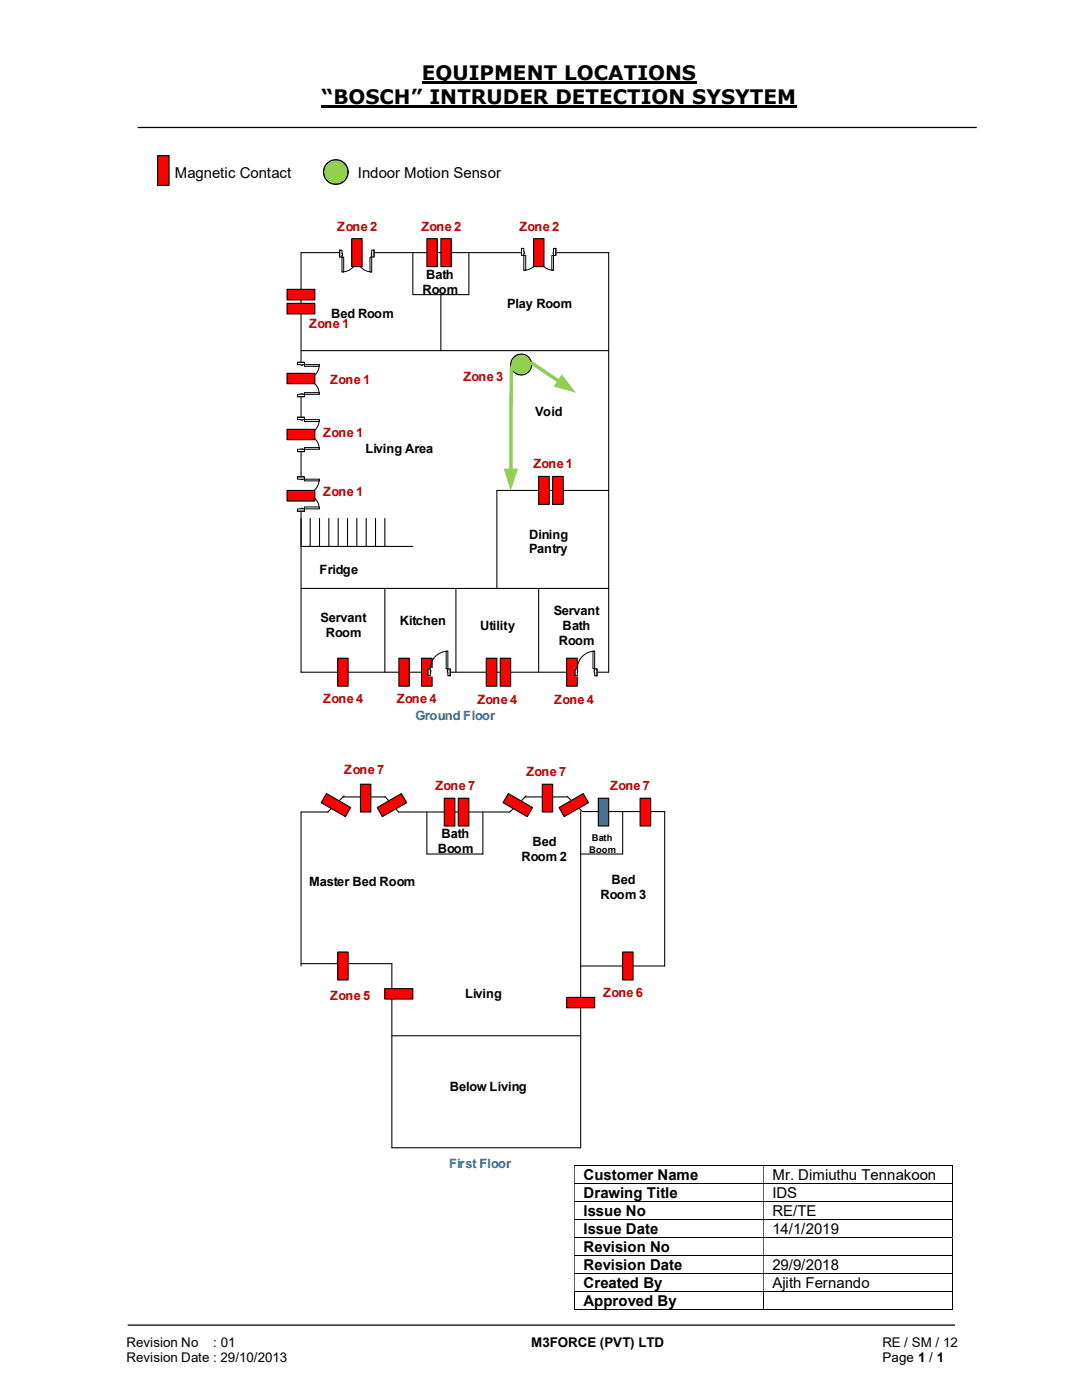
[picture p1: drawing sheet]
<svg xmlns="http://www.w3.org/2000/svg" width="216mm" height="279mm" viewBox="0 0 216 279" stroke-linecap="round" stroke-linejoin="round" font-family="sans-serif">
<path d="M84.2 16.5h54.8M64.2 21.3h94.8" fill="none" stroke="#000" stroke-width=".42"/>
<path d="M27.5 25.4h167.4M25.5 264.5h165" fill="none" stroke="#000" stroke-width=".25"/>
<path d="M31.5 31.1h2.2v5.9h-2.2z" fill-rule="evenodd" fill="#f00"/>
<path d="M31.5 31.1h2.2v5.9h-2.2z" fill="none" stroke="#000" stroke-width=".24"/>
<circle cx="67" cy="34.3" r="2.46" fill="#92d050"/>
<circle cx="67" cy="34.3" r="2.46" fill="none" stroke="#000" stroke-width=".25"/>
<g fill="none" stroke="#000" stroke-width=".2">
<path d="M114.6 232.6h75.3M114.6 236.2h75.3M114.6 239.7h75.3M190 232.7v3.4M190 236.2v3.4M190 239.8v3.5M114.6 243.4h75.3M114.6 247h75.3M114.6 250.6h75.3M114.6 254.2h75.3M114.6 257.8h75.3M114.7 257.9v3.6"/>
<path d="M152.3 257.9v3.6M190 243.5v3.4M190 247.1v3.4M190 250.7v3.4M190 254.3v3.4M190 257.9v3.6M114.6 261.4h37.7M152.4 261.4h37.5"/>
</g>
<g fill="#000">
<path d="M189.9 232.5h.2v.2h-.2zM114.6 232.7h.1v3.4h-.1zM152.3 232.7h.1v3.4h-.1z" fill-rule="evenodd"/>
<path d="M189.9 236.1h.2v.1h-.2zM114.6 236.2h.1v3.4h-.1zM152.3 236.2h.1v3.4h-.1z" fill-rule="evenodd"/>
<path d="M189.9 239.6h.2v.2h-.2zM114.6 239.8h.1v3.5h-.1zM152.3 239.8h.1v3.5h-.1z" fill-rule="evenodd"/>
<path d="M189.9 243.3h.2v.2h-.2zM114.6 243.5h.1v3.4h-.1zM152.3 243.5h.1v3.4h-.1z" fill-rule="evenodd"/>
<path d="M189.9 246.9h.2v.2h-.2zM114.6 247.1h.1v3.4h-.1zM152.3 247.1h.1v3.4h-.1z" fill-rule="evenodd"/>
<path d="M189.9 250.5h.2v.2h-.2zM114.6 250.7h.1v3.4h-.1zM152.3 250.7h.1v3.4h-.1z" fill-rule="evenodd"/>
<path d="M189.9 254.1h.2v.2h-.2zM114.6 254.3h.1v3.4h-.1zM152.3 254.3h.1v3.4h-.1z" fill-rule="evenodd"/>
</g>
<path d="M189.9 257.7h.2v.2h-.2zM189.9 261.3h.2v.2h-.2z" fill="#000"/>
<g fill="none" stroke="#000" stroke-width=".21">
<path d="M60.1 50.4h61.4v83.8h-61.4zM82.4 50.4v8.4h11.2v-8.4M88 58.8v11.2M60.1 70h61.4M121.5 97.9h-22.4v19.5M60.1 109.1h22.3M60.1 117.4h61.4M61.9 103.5v5.6M63.8 103.5v5.6M65.6 103.5v5.6M67.5 103.5v5.6M69.3 103.5v5.6"/>
<path d="M71.2 103.5v5.6M73.1 103.5v5.6M74.9 103.5v5.6M76.8 103.5v5.6M76.8 117.4v16.8M91 117.4v16.8M107.5 117.4v16.8M68.4 159h8.4M68.7 158.8l-3.3 3.3M76.8 158.9l2.7 3.2h22.2M65.6 162.1h-5.5v30.7M85.2 162.1v8.3h11.2v-8.3"/>
<path d="M115.9 162v67.1h-37.7v-36.8h-18.1M116.2 162h16.4v30.8h-16.7M124.2 162v8.4h-8.3M78.2 206.7h37.7"/>
</g>
<path d="M57.3 60.5h5.5v2.2h-5.5z" fill-rule="evenodd" fill="#f00"/>
<path d="M57.3 60.5h5.5v2.2h-5.5z" fill="none" stroke="#000" stroke-width=".21"/>
<path d="M57.3 57.7h5.5v2.2h-5.5z" fill-rule="evenodd" fill="#f00"/>
<path d="M57.3 57.7h5.5v2.2h-5.5z" fill="none" stroke="#000" stroke-width=".21"/>
<path d="M113.1 131.4h2.1v5.5h-2.1z" fill="#f00"/>
<path d="M113.1 131.4h2.1v5.5h-2.1z" fill="none" stroke="#000" stroke-width=".21"/>
<path d="M85.2 47.6h2v5.6h-2z" fill="#f00"/>
<path d="M85.2 47.6h2v5.6h-2z" fill="none" stroke="#000" stroke-width=".21"/>
<path d="M110.3 95.1h2.1v5.6h-2.1z" fill="#f00"/>
<path d="M110.3 95.1h2.1v5.6h-2.1z" fill="none" stroke="#000" stroke-width=".21"/>
<path d="M107.5 95.1h2.1v5.6h-2.1z" fill="#f00"/>
<path d="M107.5 95.1h2.1v5.6h-2.1z" fill="none" stroke="#000" stroke-width=".21"/>
<path d="M99.8 131.4h2.1v5.5h-2.1z" fill="#f00"/>
<path d="M99.8 131.4h2.1v5.5h-2.1z" fill="none" stroke="#000" stroke-width=".21"/>
<path d="M97 131.4h2.1v5.5h-2.1z" fill="#f00"/>
<path d="M97 131.4h2.1v5.5h-2.1z" fill="none" stroke="#000" stroke-width=".21"/>
<path d="M84.1 131.4h2.1v5.5h-2.1z" fill="#f00"/>
<path d="M84.1 131.4h2.1v5.5h-2.1z" fill="none" stroke="#000" stroke-width=".21"/>
<path d="M79.6 131.4h2.1v5.5h-2.1z" fill="#f00"/>
<path d="M79.6 131.4h2.1v5.5h-2.1z" fill="none" stroke="#000" stroke-width=".21"/>
<path d="M67.4 131.4h2.1v5.5h-2.1z" fill="#f00"/>
<path d="M67.4 131.4h2.1v5.5h-2.1z" fill="none" stroke="#000" stroke-width=".21"/>
<path d="M85.4 133.4h4.4v1.5h-4.4z" fill="#fff"/>
<path d="M85.4 133.4h4.4v1.5h-4.4z" fill="none" stroke="#fff" stroke-width=".2"/>
<path d="M89.4 133.5v1.4h.4v-1.4zM85.4 133.5h.5v1.4h-.5z" fill-rule="evenodd" fill="#fff"/>
<path d="M85.9 133.8v-.3h-.5v1.4h.5v-.7M89.4 133.8v-.3h.4v1.4h-.4v-.7" fill="none" stroke="#000" stroke-width=".2"/>
<path d="M89.2 133.8v.4h.2v-.4zM85.9 133.8h.1v.4h-.1z" fill-rule="evenodd" fill="#fff"/>
<path d="M85.4 133.5v1.4M85.9 133.8h.1v.4h-.1M89.4 133.8h-.2v.4h.2M89.4 130a3.5 3.5 0 0 0-3.5 3.5M89.8 133.5v1.4" fill="none" stroke="#000" stroke-width=".2"/>
<path d="M89 130h.4v3.5h-.4z" fill-rule="evenodd" fill="#fff"/>
<path d="M89 130h.4v3.5h-.4z" fill="none" stroke="#000" stroke-width=".2"/>
<path d="M114.7 133.4h4.4v1.5h-4.4z" fill="#fff"/>
<path d="M114.7 133.4h4.4v1.5h-4.4z" fill="none" stroke="#fff" stroke-width=".2"/>
<path d="M118.7 133.5v1.4h.4v-1.4zM114.7 133.5h.5v1.4h-.5z" fill-rule="evenodd" fill="#fff"/>
<path d="M115.2 133.8v-.3h-.5v1.4h.5v-.7M118.7 133.8v-.3h.4v1.4h-.4v-.7" fill="none" stroke="#000" stroke-width=".2"/>
<path d="M118.5 133.8v.4h.2v-.4zM115.2 133.8l.1 .4z" fill-rule="evenodd" fill="#fff"/>
<path d="M114.7 133.5v1.4M115.2 133.8v.4M118.7 130a3.5 3.5 0 0 0-3.5 3.5M118.7 133.8h-.2v.4h.2M119.1 133.5v1.4" fill="none" stroke="#000" stroke-width=".2"/>
<path d="M118.3 130h.4v3.5h-.4z" fill-rule="evenodd" fill="#fff"/>
<path d="M118.3 130h.4v3.5h-.4z" fill="none" stroke="#000" stroke-width=".2"/>
<path d="M59.3 95.2h1.5v6.8h-1.5z" fill-rule="evenodd" fill="#fff"/>
<path d="M59.3 95.2h1.5v6.8h-1.5z" fill="none" stroke="#fff" stroke-width=".2"/>
<path d="M59.4 101.6v.4h1.3v-.4zM59.4 95.2h1.3v.4h-1.3z" fill-rule="evenodd" fill="#fff"/>
<path d="M60.1 95.6h-.7v-.4h1.3v.4h-.3M60.1 101.6h-.7v.4h1.3v-.4h-.3" fill="none" stroke="#000" stroke-width=".2"/>
<path d="M60.1 101.4v.2h.3v-.2zM60.1 95.6l.3 .1z" fill-rule="evenodd" fill="#fff"/>
<path d="M59.4 95.2h1.3M60.1 95.6h.3M63.7 95.6a2.97 2.97 0 0 1-3 3 2.95 2.95 0 0 1 3 3M59.4 102h1.3M60.1 101.6v-.2h.3v.2" fill="none" stroke="#000" stroke-width=".2"/>
<path d="M60.7 95.6h3v.4h-3z" fill="#fff"/>
<path d="M60.7 95.6h3v.4h-3z" fill="none" stroke="#000" stroke-width=".2"/>
<path d="M60.7 101.2h3v.4h-3z" fill="#fff"/>
<path d="M60.7 101.2h3v.4h-3z" fill="none" stroke="#000" stroke-width=".2"/>
<path d="M59.3 83.3h1.5v6.8h-1.5z" fill-rule="evenodd" fill="#fff"/>
<path d="M59.3 83.3h1.5v6.8h-1.5z" fill="none" stroke="#fff" stroke-width=".2"/>
<path d="M59.4 89.7v.4h1.3v-.4zM59.4 83.3h1.3v.4h-1.3z" fill-rule="evenodd" fill="#fff"/>
<path d="M60.1 89.7h-.7v.4h1.3v-.4h-.3M60.1 83.7h-.7v-.4h1.3v.4h-.3" fill="none" stroke="#000" stroke-width=".2"/>
<path d="M60.1 89.6l.3 .1zM60.1 83.7h.3v.2h-.3z" fill-rule="evenodd" fill="#fff"/>
<path d="M59.4 90.1h1.3M59.4 83.3h1.3M60.1 89.7h.3M60.1 83.7v.2h.3v-.2M63.7 83.7a2.95 2.95 0 0 1-3 3 2.97 2.97 0 0 1 3 3" fill="none" stroke="#000" stroke-width=".2"/>
<path d="M60.7 83.7h3v.4h-3z" fill="#fff"/>
<path d="M60.7 83.7h3v.4h-3z" fill="none" stroke="#000" stroke-width=".2"/>
<path d="M60.7 89.3h3v.4h-3z" fill="#fff"/>
<path d="M60.7 89.3h3v.4h-3z" fill="none" stroke="#000" stroke-width=".2"/>
<path d="M59.3 72.3h1.5v6.9h-1.5z" fill-rule="evenodd" fill="#fff"/>
<path d="M59.3 72.3h1.5v6.9h-1.5z" fill="none" stroke="#fff" stroke-width=".2"/>
<path d="M59.4 78.7v.5h1.3v-.5zM59.4 72.3h1.3v.5h-1.3z" fill-rule="evenodd" fill="#fff"/>
<path d="M60.1 78.7h-.7v.5h1.3v-.5h-.3M60.1 72.8h-.7v-.5h1.3v.5h-.3" fill="none" stroke="#000" stroke-width=".2"/>
<path d="M60.1 78.6v.1h.3v-.1zM60.1 72.8h.3v.1h-.3z" fill-rule="evenodd" fill="#fff"/>
<path d="M59.4 79.2h1.3M59.4 72.3h1.3M60.1 78.7v-.1h.3v.1M60.1 72.8v.1h.3v-.1M63.7 72.8a2.97 2.97 0 0 1-3 2.9 2.95 2.95 0 0 1 3 3" fill="none" stroke="#000" stroke-width=".2"/>
<path d="M60.7 72.8h3v.3h-3z" fill="#fff"/>
<path d="M60.7 72.8h3v.3h-3z" fill="none" stroke="#000" stroke-width=".2"/>
<path d="M60.7 78.4h3v.3h-3z" fill="#fff"/>
<path d="M60.7 78.4h3v.3h-3z" fill="none" stroke="#000" stroke-width=".2"/>
<path d="M104.1 49.5h6.8v1.5h-6.8z" fill="#fff"/>
<path d="M104.1 49.5h6.8v1.5h-6.8z" fill="none" stroke="#fff" stroke-width=".2"/>
<path d="M104.1 49.6v1.4h.4v-1.4zM110.4 49.6h.5v1.4h-.5z" fill-rule="evenodd" fill="#fff"/>
<path d="M104.5 50.2v-.6h-.4v1.4h.4v-.4M110.4 50.2v-.6h.5v1.4h-.5v-.4" fill="none" stroke="#000" stroke-width=".2"/>
<path d="M104.5 50.2v.4h.1v-.4zM110.4 50.2v.4z" fill-rule="evenodd" fill="#fff"/>
<path d="M104.1 49.6v1.4M104.5 50.2h.1v.4h-.1M104.5 53.9a2.97 2.97 0 0 0 3-2.9 3 3 0 0 0 2.9 2.9M110.4 50.2v.4M110.9 49.6v1.4" fill="none" stroke="#000" stroke-width=".2"/>
<path d="M110.1 51h.3v2.9h-.3z" fill-rule="evenodd" fill="#fff"/>
<path d="M110.1 51h.3v2.9h-.3z" fill="none" stroke="#000" stroke-width=".2"/>
<path d="M104.5 51h.4v2.9h-.4z" fill-rule="evenodd" fill="#fff"/>
<path d="M104.5 51h.4v2.9h-.4z" fill="none" stroke="#000" stroke-width=".2"/>
<path d="M67.8 49.9h6.8v1.5h-6.8z" fill="#fff"/>
<path d="M67.8 49.9h6.8v1.5h-6.8z" fill="none" stroke="#fff" stroke-width=".2"/>
<path d="M67.8 49.9v1.4h.4v-1.4zM74.2 49.9h.4v1.4h-.4z" fill-rule="evenodd" fill="#fff"/>
<path d="M68.2 50.6v-.7h-.4v1.4h.4v-.3M74.2 50.6v-.7h.4v1.4h-.4v-.3" fill="none" stroke="#000" stroke-width=".2"/>
<path d="M68.2 50.6v.4h.2v-.4zM74.1 50.6l.1 .4z" fill-rule="evenodd" fill="#fff"/>
<path d="M67.8 49.9v1.4M68.2 50.6h.2v.4h-.2M68.2 54.3a2.95 2.95 0 0 0 3-3 2.97 2.97 0 0 0 3 3M74.2 50.6v.4M74.6 49.9v1.4" fill="none" stroke="#000" stroke-width=".2"/>
<path d="M73.8 51.3h.4v3h-.4z" fill-rule="evenodd" fill="#fff"/>
<path d="M73.8 51.3h.4v3h-.4z" fill="none" stroke="#000" stroke-width=".2"/>
<path d="M68.2 51.3h.4v3h-.4z" fill-rule="evenodd" fill="#fff"/>
<path d="M68.2 51.3h.4v3h-.4z" fill="none" stroke="#000" stroke-width=".2"/>
<path d="M57.3 97.9h5.5v2.1h-5.5z" fill-rule="evenodd" fill="#f00"/>
<path d="M57.3 97.9h5.5v2.1h-5.5z" fill="none" stroke="#000" stroke-width=".21"/>
<path d="M57.3 85.7h5.5v2.1h-5.5z" fill-rule="evenodd" fill="#f00"/>
<path d="M57.3 85.7h5.5v2.1h-5.5z" fill="none" stroke="#000" stroke-width=".21"/>
<path d="M57.3 74.5h5.5v2.1h-5.5z" fill-rule="evenodd" fill="#f00"/>
<path d="M57.3 74.5h5.5v2.1h-5.5z" fill="none" stroke="#000" stroke-width=".21"/>
<path d="M70.2 47.6h2.1v5.6h-2.1z" fill="#f00"/>
<path d="M70.2 47.6h2.1v5.6h-2.1z" fill="none" stroke="#000" stroke-width=".21"/>
<path d="M106.5 47.6h2v5.6h-2z" fill="#f00"/>
<path d="M106.5 47.6h2v5.6h-2z" fill="none" stroke="#000" stroke-width=".21"/>
<path d="M88 47.6h2v5.6h-2z" fill="#f00"/>
<path d="M88 47.6h2v5.6h-2z" fill="none" stroke="#000" stroke-width=".21"/>
<circle cx="104" cy="72.8" r="2.09" fill="#92d050"/>
<circle cx="104" cy="72.8" r="2.09" fill="none" stroke="#000" stroke-width=".21"/>
<path d="M102 73.4l-.1 20.5" fill="none" stroke="#92d050" stroke-width=".68"/>
<path d="M100.5 93.5h2.9l-1.5 4.4z" fill="#92d050"/>
<path d="M106.1 72.4l5.5 3.7" fill="none" stroke="#92d050" stroke-width=".68"/>
<path d="M112.1 74.7l2.8 3.7-4.4-1.3z" fill="#92d050"/>
<path d="M104.8 159h8.4M105 158.8l-3.3 3.3M113.2 158.9l3 3.1" fill="none" stroke="#000" stroke-width=".21"/>
<path d="M113.1 199.1h5.6v2h-5.6z" fill-rule="evenodd" fill="#f00"/>
<path d="M113.1 199.1h5.6v2h-5.6z" fill="none" stroke="#000" stroke-width=".21"/>
<path d="M75.3 161.2l4.8-2.8 1.1 1.8-4.9 2.8z" fill-rule="evenodd" fill="#f00"/>
<path d="M75.3 161.2l4.8-2.8 1.1 1.8-4.9 2.8z" fill="none" stroke="#000" stroke-width=".21"/>
<path d="M76.8 197.3h5.6v2.1h-5.6z" fill-rule="evenodd" fill="#f00"/>
<path d="M76.8 197.3h5.6v2.1h-5.6z" fill="none" stroke="#000" stroke-width=".21"/>
<path d="M65.2 158.4l4.8 2.8-1.1 1.8-4.8-2.8z" fill-rule="evenodd" fill="#f00"/>
<path d="M65.2 158.4l4.8 2.8-1.1 1.8-4.8-2.8z" fill="none" stroke="#000" stroke-width=".21"/>
<path d="M91.4 159.3h2.2v5.5h-2.2z" fill="#f00"/>
<path d="M91.4 159.3h2.2v5.5h-2.2z" fill="none" stroke="#000" stroke-width=".21"/>
<path d="M88.6 159.3h2.2v5.5h-2.2z" fill="#f00"/>
<path d="M88.6 159.3h2.2v5.5h-2.2z" fill="none" stroke="#000" stroke-width=".21"/>
<path d="M119.4 159.3h2.1v5.5h-2.1z" fill="#0070c0"/>
<path d="M119.4 159.3h2.1v5.5h-2.1z" fill="none" stroke="#000" stroke-width=".21"/>
<path d="M67.4 190h2.1v5.6h-2.1z" fill="#f00"/>
<path d="M67.4 190h2.1v5.6h-2.1z" fill="none" stroke="#000" stroke-width=".21"/>
<path d="M127.7 159.3h2.1v5.5h-2.1z" fill="#f00"/>
<path d="M127.7 159.3h2.1v5.5h-2.1z" fill="none" stroke="#000" stroke-width=".21"/>
<path d="M124.2 190h2.1v5.6h-2.1z" fill="#f00"/>
<path d="M124.2 190h2.1v5.6h-2.1z" fill="none" stroke="#000" stroke-width=".21"/>
<path d="M71.9 156.5h2.1v5.6h-2.1z" fill="#f00"/>
<path d="M71.9 156.5h2.1v5.6h-2.1z" fill="none" stroke="#000" stroke-width=".21"/>
<path d="M111.5 161.2l4.9-2.8 1 1.8-4.8 2.8z" fill-rule="evenodd" fill="#f00"/>
<path d="M111.5 161.2l4.9-2.8 1 1.8-4.8 2.8z" fill="none" stroke="#000" stroke-width=".21"/>
<path d="M101.4 158.4l4.9 2.8-1.1 1.8-4.8-2.8z" fill-rule="evenodd" fill="#f00"/>
<path d="M101.4 158.4l4.9 2.8-1.1 1.8-4.8-2.8z" fill="none" stroke="#000" stroke-width=".21"/>
<path d="M108.2 156.5h2.1v5.6h-2.1z" fill="#f00"/>
<path d="M108.2 156.5h2.1v5.6h-2.1z" fill="none" stroke="#000" stroke-width=".21"/>
<g font-size="4">
<text x="84.2" y="16">EQUIPMENT LOCATIONS</text>
<text x="64.2" y="20.8">“BOSCH” INTRUDER DETECTION SYSYTEM</text>
</g>
<g font-size="3">
<text x="34.9" y="35.5">Magnetic Contact</text>
<text x="71.4" y="35.5">Indoor Motion Sensor</text>
<text x="116.5" y="235.5">Customer Name</text>
<text x="116.5" y="239">Drawing Title</text>
<text x="154.1" y="235.5">Mr. Dimiuthu Tennakoon</text>
<text x="154.1" y="239">IDS</text>
<text x="116.5" y="242.7">Issue No</text>
<text x="154.1" y="242.7">RE/TE</text>
<text x="116.5" y="246.3">Issue Date</text>
<text x="116.5" y="249.8">Revision No</text>
<text x="154.1" y="246.3">14/1/2019</text>
<text x="116.5" y="253.4">Revision Date</text>
<text x="116.5" y="257">Created By</text>
<text x="154.1" y="253.4">29/9/2018</text>
<text x="154.1" y="257">Ajith Fernando</text>
<text x="116.5" y="260.7">Approved By</text>
</g>
<g font-size="2.7">
<text x="25.2" y="268.8">Revision No</text>
<text x="42.6" y="268.8">: 01</text>
<text x="106" y="268.8">M3FORCE (PVT) LTD</text>
<text x="176.1" y="268.8">RE / SM / 12</text>
<text x="25.2" y="271.8">Revision Date : 29/10/2013</text>
<text x="176.1" y="271.8">Page 1 / 1</text>
</g>
<g font-size="2.6" fill="#c00000">
<text x="67.3" y="46">Zone 2</text>
<text x="84.1" y="46">Zone 2</text>
<text x="103.6" y="46.1">Zone 2</text>
<text x="61.7" y="65.5">Zone 1</text>
<text x="65.9" y="76.7">Zone 1</text>
<text x="92.5" y="76.1">Zone 3</text>
<text x="64.5" y="87.2">Zone 1</text>
<text x="106.4" y="93.5">Zone 1</text>
<text x="64.5" y="99.1">Zone 1</text>
<text x="64.5" y="140.3">Zone 4</text>
<text x="79.2" y="140.3">Zone 4</text>
<text x="95.3" y="140.6">Zone 4</text>
<text x="110.6" y="140.6">Zone 4</text>
<text x="68.7" y="154.6">Zone 7</text>
<text x="105" y="154.9">Zone 7</text>
<text x="86.9" y="157.7">Zone 7</text>
<text x="121.8" y="157.7">Zone 7</text>
<text x="65.9" y="199.5">Zone 5</text>
<text x="120.4" y="198.9">Zone 6</text>
</g>
<g font-size="2.6">
<text x="84.3" y="58.6">Room</text>
<text x="85" y="55.6">Bath</text>
<text x="66.1" y="63.4">Bed Room</text>
<text x="101.2" y="61.5">Play Room</text>
<text x="106.8" y="82.9">Void</text>
<text x="72.9" y="90.3">Living Area</text>
<text x="105.6" y="107.5">Dining</text>
<text x="105.6" y="110.4">Pantry</text>
<text x="63.8" y="114.6">Fridge</text>
<text x="64" y="124.2">Servant</text>
<text x="79.8" y="124.8">Kitchen</text>
<text x="95.8" y="125.7">Utility</text>
<text x="110.5" y="122.7">Servant</text>
<text x="112.3" y="125.7">Bath</text>
<text x="65" y="127.2">Room</text>
<text x="111.5" y="128.7">Room</text>
<text x="88.1" y="167.3">Bath</text>
<text x="87.3" y="170.3">Boom</text>
<text x="104.1" y="171.9">Room 2</text>
<text x="106.3" y="168.9">Bed</text>
<text x="61.7" y="176.9">Master Bed Room</text>
<text x="119.8" y="179.3">Room 3</text>
<text x="122" y="176.4">Bed</text>
<text x="92.8" y="199.2">Living</text>
<text x="89.7" y="217.8">Below Living</text>
</g>
<g font-size="2.6" fill="#0070c0">
<text x="82.9" y="143.7">Ground Floor</text>
<text x="89.6" y="233">First Floor</text>
</g>
<g font-size="1.9">
<text x="118.1" y="167.9">Bath</text>
<text x="117.6" y="170.1">Boom</text>
</g>
</svg>
